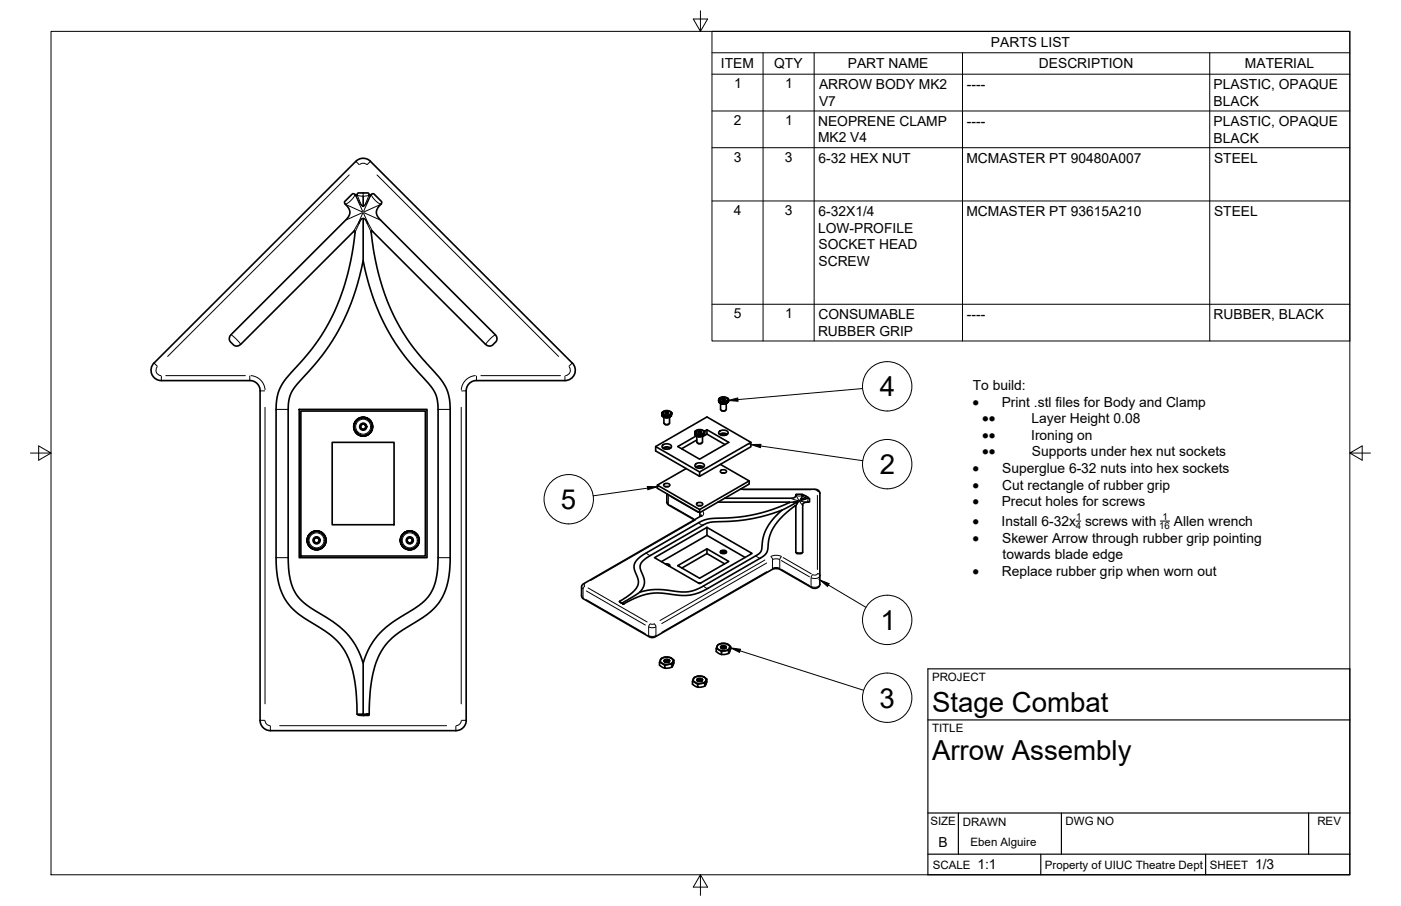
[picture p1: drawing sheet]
<svg xmlns="http://www.w3.org/2000/svg" width="432mm" height="279mm" viewBox="0 0 432 279" stroke-linecap="round" stroke-linejoin="round" font-family="sans-serif">
<!-- layer: Visible -->
<g fill="none" stroke="#000" stroke-width=".51">
<path d="M109.7 49.8l-62.2 62.1a3.2 3.2 0 0 0-.7 3.5 3.2 3.2 0 0 0 2.9 2l27.3-.1a3.2 3.2 0 0 1 3.2 3.2M109.7 49.7a3.1 3.1 0 0 1 4.5 .1l62.2 62.1a3.2 3.2 0 0 1 .7 3.5 3.2 3.2 0 0 1-3 2l-27.2-.1a3.2 3.2 0 0 0-3.2 3.2v101.6a3.2 3.2 0 0 1-3.2 3.2M111.9 60.5v3.1M111.9 67.4v8.1a33.4 33.4 0 0 0 2.2 13.6 68.1 68.1 0 0 0 18 29.1 10.3 10.3 0 0 1 2.9 8.1v45.7a20 20 0 0 1-2.5 11.3 17.5 17.5 0 0 1-7.1 5.8 26.8 26.8 0 0 0-10.9 9.5l-1.4 2.8-1.2 3.1M111.9 80.3a68.7 68.7 0 0 1-19.7 37.5 10.8 10.8 0 0 0-3.4 8.5v45.7a18.8 18.8 0 0 0 3.1 12 27 27 0 0 0 8.6 6.3 23.3 23.3 0 0 1 11.4 14.2v15.7M80.2 120.5v101.6a3.2 3.2 0 0 0 3.1 3.2h57.2M92.2 126.3h39.4v45.7h-39.4zM92.7 126.8h38.4v44.7h-38.4zM102.4 136.4h19.1v25.4h-19.1zM109.1 131.5h.1M109.1 131.7h.1M109.1 132h.1"/>
<path d="M109.1 131.6v.1M109.1 131.8v.1M109.1 131.3v.2M109.1 131.5v.1M109.1 131.7v.1M109.1 131.3h.1M109.1 131.6h.1M109.1 131.8h.1M109.1 132.2h.1M109.1 132v.2M109.2 132.3v.1M109.2 131.1l-.1 .2"/>
<path d="M109.2 131.1h.1M109.2 130.9v.2M109.2 132.2h.1M109.2 132.2l-.1 .1M109.2 130.7h.1M109.2 130.9h-.1M109.2 130.7v.2M109.2 132.4v.1M109.2 132.4l.1 .3M109.2 132.5h.1M109.2 130.6h.1M109.3 130.6v.1"/>
<path d="M109.3 130.5h.1M109.3 132.7l.1 .2M109.3 130.4v.2M109.3 130.4h.1M109.3 132.7h.1M109.4 130.4l-.1 .1M109.4 132.9l.1 .1M109.4 132.9h.1M109.4 130.2h.1M109.5 130.2l-.1 .1M109.5 133.1h.1M109.5 130.2h.1"/>
<path d="M109.5 133.1l.2 .2M109.5 130v.1M109.6 130h-.1M109.7 133.3l.2 .3M109.7 133.3h-.1M109.7 129.9l-.1 .1M109.7 129.8v.1M109.9 129.7l-.2 .1M109.9 129.6v.1M109.9 133.6h.1M110 129.5h.1M110 133.6l.1 .2"/>
<path d="M110 129.5l-.1 .1M110.1 133.7l-.1 .1M110.1 133.7v.1M110.1 129.3l.1 .1M110.1 133.8l.2 .1M110.2 129.3l-.2 .2M110.2 129.3v.1M110.3 133.9v.1M110.3 133.9h-.1M110.3 134h.2M110.4 129.2l-.2 .1M110.4 129.2h.1"/>
<path d="M110.5 134h.1M110.5 134l.6 .3M110.6 129.1l-.2 .1M110.6 129v.1M110.8 128.9l-.2 .1M111.1 134.3v.1M111.2 134.3l.1 .1M111.3 128.8l-.5 .1M111.3 128.8h1.3M111.3 134.4h.2M111.5 134.4h.3M112 134.4l-.2 .1"/>
<path d="M112.2 134.4l-.2 .1M112.6 128.8l.4 .1M112.9 134.3l-.7 .2M113 134.3h-.1M113 128.9l.2 .1M113.2 129l.7 .5M113.6 133.9l-.6 .3M113.9 129.5l.3 .3M114.1 133.5l-.5 .4M114.1 129.8l.2 .2M114.3 130l.1 .2M114.5 130.2l.1 .4"/>
<path d="M114.5 132.9l-.4 .6M114.6 130.6l.1 .2M114.6 132.5l-.2 .4M114.7 130.8l.1 .4M114.7 132.2v.2M114.8 131.3v.6M114.8 132h-.1M114.8 132l-.1 .2M202.1 137.7l15.8-9.1 13.5 7.8v1.4l-15.8 9.1M204 127.9l.1 .2M204 127.6h.1M204 127.5l.1 .5"/>
<path d="M204.1 128v.1M204.1 127.4l-.1 .1M204.1 127.7h.1M204.1 127.3h.1M204.1 127.4h.1M204.1 128.1h.1M204.1 127.3v.1M204.1 127.7v.5M204.1 128.2h.1M204.2 127.2l-.1 .1M204.1 127.8h.1M204.2 128.2v.1"/>
<path d="M204.2 127.1v.1M204.2 137.3a1.93 1.93 0 0 1 2.8 .3 1.65 1.65 0 0 1-2.8 .5zM204.2 127.1h.1M204.2 128l.1 .4-.1-.1M204.2 128v-.2v.5M204.3 138.2a2.2 2.2 0 0 1 2.4 0M204.3 128h.1M204.4 128.4h.1M204.3 128l.1 .4M204.4 128.1v.3M204.4 128.1h.1M204.5 128.1v.4"/>
<path d="M204.5 128.1h.1M204.6 128.2v2.2a1.02 1.02 0 0 0 1.8 0v-2.2M204.6 128.2v.3M204.7 128.2v.4M204.7 138.4l.8-.3 .8 .3M204.8 128.3v.3M204.8 128.3h.1M204.8 128.6h.1M204.9 130.8l.4 .2 .8-.2M204.9 128.6h.1M204.9 128.3v.3M204.9 128.3h.1"/>
<path d="M205 127.2l.6-.2 .4 .4-.6 .2zM205 128.7h.1M205 128.3v.4M205 128.3h.1M205 127.3l.4-.2 .5 .3-.5 .2zM205.1 128.7h.1M205.1 128.4v.3M205.1 128.4h.1M205.2 127.5h.1M205.2 128.2l.1 .6zM205.4 128.7h.1M205.3 128.4h.1"/>
<path d="M205.3 128.4v.3M205.4 127.1v.3M205.5 128.2v.6zM205.6 128.4h.1M205.6 128.7h.1M205.6 128.4v.3M205.7 128.2v.6zM205.8 127.5h-.6M205.8 127.2v.3l-.6 .1M205.8 128.4v.3M205.9 128.3v.4M206 128.3h.1"/>
<path d="M206.1 128.3v.3M206.2 128.3v.3M206.2 128.1v.6zM206.3 128.2h.1M206.4 128.5h.1M206.4 128.2l.1 .3M206.4 126.8l-1.2-.2-1 .5M206.4 126.8l.1 .1M206.5 126.9l.3 .2M206.5 128.1v.3M206.6 128.1h.1M206.6 128.4h.1"/>
<path d="M206.6 128.1l-.1 .3M206.7 128v.4M206.7 128.3h.1M206.7 128h.1M206.7 128v.3M206.8 127.9h.1M206.8 127.2h.1M206.8 128.2h.1M206.8 127.8h.1M206.8 127.2l.1 .1M206.8 128.2l-.4 .4-.9 .2-1.3-.5M206.9 127.8h.1"/>
<path d="M206.8 127.8v.4M206.9 128.1l-.1 .1M206.9 128.1h.1M206.9 127.7v-.2v.6M206.9 127.5h.1M206.9 128.1v.1M206.9 127.3v.1M206.9 128h.1M206.9 128v.1M206.9 127.4v.1M206.9 127.9h.1M206.9 127.6h.1"/>
<path d="M206.9 127.5v.4M206.9 127.9v.1M214.2 133.9h.1M214.2 133.8v.1M214.2 133.7v.1M214.2 133.4v.1M214.2 133.3v.6M214.2 133.9v.1M214.2 133.3h.1M214.2 133.2v.1M214.2 133.4h.1M214.2 133.3v.1"/>
<path d="M214.2 133.5h.1M214.2 134h.1M214.2 133.6h.1M214.2 133.6l.1 .5M214.2 133.2h.1M214.3 134v.1M214.3 133.1l-.1 .1M214.3 133.1l-.1 .2M214.3 133.7h.1M214.3 133.1h-.1M214.3 133.1h.1M214.3 134.1h.1"/>
<path d="M214.3 133.7v.1M214.3 134.1l1.1 .6 .7-.1 .8-.4M214.3 133h.1M214.3 133v.1M214.3 133.8l.1 .4M214.4 133.8h.1M214.4 134.2h.1M214.4 133.9v.3M214.5 134.3h.1M214.5 133.9v.4M214.5 133.9h.1M214.6 134.3h.1"/>
<path d="M214.6 134v.3M214.6 134h.1M214.7 134v.3M214.7 134.3h.1M214.7 134h.1M214.7 134l.1 2.3a1.02 1.02 0 0 0 1.7 0v-1.8M214.8 134.4h.1M214.8 135.7l-4.7 2.7M214.9 134.1v.3M214.9 134.1v.4M215 136.7l.5 .2 .8-.2M215.1 134.5h.1"/>
<path d="M215 134.2v.3M215 134.2h.1M215.1 133.1l.7-.2 .4 .3-.7 .3zM215.2 134.2v.3M215.2 133.1l.8-.1 .1 .3-.6 .2zM215.4 133.4h-.1M215.4 134.1v.5zM215.5 134.6h.1M215.5 134.2v.4M215.5 134.2h.1M215.5 132.9v.4M215.6 134.1v.5z"/>
<path d="M215.8 134.6h.1M215.7 134.2v.4M215.7 134.2h.1M215.8 134.1l.1 .5zM215.9 133.4h-.5M215.9 134.2h.1M216 133l-.1 .4h-.6M216 134.5h.1M216 134.2l-.1 .4M216.1 134.1v.5zM216.2 134.2h.1M216.2 134.2v.3"/>
<path d="M216.3 134.5h.1M216.3 134.2h.1M216.3 134.1v.4M216.4 134.1v.4l.1-.5v.4M216.6 134h.1M216.6 132.7l-1.2-.2-1.1 .5M216.6 132.7h.1M216.6 134.3h.1M216.6 132.7l.3 .3M216.6 134v.4M216.7 134h.1M216.7 134.3h.1"/>
<path d="M216.7 134v.3M216.7 133.9h.1M216.8 134.3h.1M216.8 133.9v.4M216.8 133.9v.3M216.8 134.2h.1M216.9 133.8h.1M216.9 134.1h.1M217 133.7h.1M216.9 133h.1M216.9 133.8v.4M217 134.1l-.1 .1"/>
<path d="M217 133v.1M217 134h.1M217 133.1v.8M217 134v.1M217 133.9v.1M217.1 133.4h.1M217.1 133.3h.1M217 133.9h.1M217.1 133.8h.1M217.1 133.8v.1M217.1 133.4l-.1 .6M217.1 133.9h-.1"/>
<path d="M217.9 133.9v-1.4l6.7 3.9-9 5.2-6.7-3.9 5.7-3.3M217.9 133.9l5.5 3.2M217.9 133.9l-1.4 .8M217.9 132.5l-.9 .6M221.5 123.7h.1M221.5 123.8h.1M221.5 123.7v.1M221.5 123.3h.1M221.5 123.8l.1 .1M221.6 123.8v.1M221.6 123.3v.1M221.6 123.9h.1"/>
<path d="M221.6 123.1h.1M221.6 123.1v.7M221.6 123.4h.1M221.6 123.9v.1M221.6 123h.1M221.6 123.4v.6M221.6 123.6h.1M221.6 123v.1M221.6 123.9l.1 .2M221.6 123l.6-.5 .9-.1 .7 .2 .5 .4M221.6 124h.1M221.6 123.7h.1"/>
<path d="M221.6 133.1a1.93 1.93 0 0 1 2.8 .2 1.65 1.65 0 0 1-2.8 .5zM221.7 122.9h.1M221.7 123.7v.4M221.7 124.1h.1M221.7 123.7h.1M221.7 124.1l1.1 .5 .8-.1 .6-.4M221.7 133.9a2.2 2.2 0 0 1 2.5 0M221.8 124.1h.1M221.7 123.8l.1 .3M221.7 123.8h.1M221.8 124.2h.1M221.8 123.8v.4"/>
<path d="M221.8 123.8h.1M221.9 124.2h.1M221.9 123.9v.3M221.9 123.9h.1M222 124.3h.1M222 123.9h.1M222 123.9v.4M222.1 124.3h.1M222.1 124v.3M222.1 124.4v1.8a1.02 1.02 0 0 0 1.7 0v-1.8M222.1 124h.1M222.2 134.2l.8-.3 .8 .3"/>
<path d="M222.2 124v.4M222.3 126.6l.5 .2 .8-.2M222.4 124.1v.3M222.4 124.1h.1M222.4 123l.7-.2 .4 .4-.7 .2zM222.5 124v.5zM222.5 123.1l.4-.2h.4l.1 .3-.6 .2zM222.6 124.5h.1M222.6 124.1v.4M222.6 124.1h.1M222.7 123.3h.1M222.7 124v.5z"/>
<path d="M222.8 124.5h.1M222.8 124.1h.1M222.8 124.1v.4M222.8 122.9v.3M222.9 124v.6zM223.1 124.5h.1M223 124.1h.1M223 124.1v.4M223.2 124v.5zM223.2 123.3h-.5M223.3 124.5h.1M223.3 124.1h.1"/>
<path d="M223.3 124.1v.4M223.3 122.9v.4h-.6M223.4 124v.5zM223.5 124.4h.1M223.5 124.1v.3M223.6 124.1v.3M223.7 124l-.1 .4M223.7 124h.1M223.8 124.3v-.4l-.1 .5M223.9 124v.3M223.9 124.3h.1M224 123.9h.1"/>
<path d="M224 124.2h.1M224 123.9v.3M224 123.8h.1M224.1 123.8v.4M224.1 123.8v.3M224.2 124.1h.1M224.2 123.7h.1M224.3 124h-.1M224.3 122.9h.1M224.3 123.9v.1M224.3 123.6l-.1 .5M224.3 123h.1"/>
<path d="M224.3 123l.1 .2M224.3 124l-.1 .1M224.3 123.9h.1M224.4 123.4h.1M224.4 123.3h.1M224.4 123.2h.1M224.4 123.8h.1M224.4 123.5l-.1 .5M224.4 123.2l-.1 .7M231.4 136.4l-15.8 9.1v1.4l-13.5-7.8v-1.4l13.5 7.8M204.6 149.4a1 1 0 0 1 1-.4 1 1 0 0 1 .8 .8 1 1 0 0 1-1 .4 1 1 0 0 1-.8-.8zM205 150.1h.9"/>
<path d="M205.5 152.3v2.6l.3 .7 8.2 4.7M211.5 144.5l-8.9 5.1M214.3 143.2a1.93 1.93 0 0 1 2.8 .2 1.65 1.65 0 0 1-2.8 .5zM214.4 144a2.2 2.2 0 0 1 2.5 0M214.7 155.3a1 1 0 0 1 1.1-.4 1 1 0 0 1 .7 .8 1 1 0 0 1-1 .3 1 1 0 0 1-.8-.7zM214.8 144.3l.8-.3 .8 .3M215.2 156h.9M221.3 154.9h22.1l-5.5 2.3-5.7 1.5-5 .8-8 .4-2.3 .5-18.2 10.4-2.1 1.5-.8 1-.3 .9v1.5l1.2 3.4v1.2l-.4 .8-1.9 2.1-3.5 2.3M222 143.2l8.9 5.1v1l-15.3 8.8M222.1 145.2a1 1 0 0 1 1-.4 1 1 0 0 1 .8 .8 1 1 0 0 1-1.1 .4 1 1 0 0 1-.7-.8zM222.5 145.9h.9M228.2 150.9h23l1.2 .5 .3 .6v28.3l-.5 .8-1 .3-.9-.1-9.9-5.7-.9-.3-1.1 .1-36.4 21-.8 .2-1-.1-20.7-12.1-.3-.6v-2.9l.5-.8 36.4-21.1"/>
<path d="M230.9 148.3l-15.3 8.8v1l-13-7.5v-1l13 7.5M241.1 157.3l-5.2 1.7-4.6 1-4.6 .7-7.2 .3-1.5 .3-17.8 10.2-2.2 1.6-.7 1.3 .1 1.3 1.2 3.5-.1 1.3-.5 1.2-1.4 1.4-5 2.9M245.3 152.6l.1-.2h1.8l.2 .4 .5-.1 1.1 .6-.1 .3 .6 .2v1l-1.6 .2-.5 .7v14.6l-.2 .3-1.3 .2-.6-.5-.1-14.4-3.9 3.1-2.8 3.4-1.4 3.2-.6 4.5-.8 1.1-18.1 10.6-3 1.3-3.1 .5h-2.1l-6-.7-3.6 .2-3.6 1.2-3.9 1.9M245.3 152.7l-.4 .7-1.2 .2h-20.3M245.3 152.6v.1M245.7 154.8l-3 1.7a14.3 14.3 0 0 0-4.9 4.2l-1.3 1.9-.9 1.8-.5 2.1-.4 3-.6 1.1-18 10.5-2.3 1-2.1 .4-9.9-.7-4.6 .8M247 154.1h.1M248.1 153.4l-1.1 .7M94.7 167.1l.1 .2M94.7 166.2l.1 .1M94.8 166.3v.1M94.8 166.6h.1"/>
<path d="M94.8 166.8h.1M94.8 166.4v.2M94.8 166.6v.2M94.8 166.8v.2M94.8 167.3v.2M94.8 167v.1M94.8 167.1h-.1M94.8 165.9v.2M94.8 167.5v.1M94.8 166.1h.1M94.8 167.3h.1M94.8 167.5l.1 .2"/>
<path d="M94.8 165.9h.1M94.9 165.9h-.1M94.9 167.7h.1M94.9 165.6v.1M94.9 165.7v.2M95 167.7l.2 .4M95 165.4v.1M95 165.5l-.1 .1M95.2 168.1h.1M95.2 168.1l.1 .2M95.3 168.4l.1 .1M95.3 168.3h.1"/>
<path d="M95.3 168.3v.1M95.4 164.9l-.4 .5M95.4 168.5h.1M95.4 164.9h.1M95.4 168.5l.2 .1M95.4 164.7h.1M95.4 164.7v.2M95.5 168.5l-.1 .1M95.5 164.6v.1M95.5 164.7h.1M95.6 168.6v.1M95.6 164.5l.1 .1"/>
<path d="M95.6 168.7l.2 .1M95.6 164.5l-.1 .1M95.7 164.5v.1M95.8 168.8h.1M95.8 164.4h.1M95.8 168.8l.1 .2M95.8 164.4l-.1 .1M95.9 164.4h-.1M96 169l.1 .1M96 164.3h.1M96 164.2l-.1 .2M96.1 169.1h.1"/>
<path d="M96.2 169.1l.2 .1M96.2 164.2h.1M96.2 164.2l-.2 .1M96.3 164.1v.1M96.4 169.2l.8 .3M97.2 169.5h.8M97.4 163.8h.4M97.4 163.8l-1.1 .3M97.7 163.8l1.2 .3M98.8 169.2l-.8 .3M98.9 164.1l.4 .3M99.1 169.1l-.3 .1"/>
<path d="M99.2 169l-.1 .1M99.3 164.4l.2 .1M99.4 168.9l-.2 .1M99.5 164.5l.5 .7M100.1 165.2l.1 .4M100.2 165.6l.1 .1M100.3 165.7l.1 .2M100.3 167.5l-.9 1.4M100.3 165.9l.1 1.4M100.4 167.3l-.1 .3M123.4 166.6l.1 .2M123.5 166.6h.1"/>
<path d="M123.5 166.8h.1M123.5 166.1h.1M123.5 166.8v.2M123.5 167.2v.1M123.5 167v.1M123.5 166.4v.2M123.5 167.1v.1M123.5 166.3v.1M123.5 167.3l.1 .2M123.5 166.1v.2M123.5 165.9v.2M123.5 167.3h.1"/>
<path d="M123.5 165.9h.1M123.6 167.5l.1 .2M123.6 165.7l-.1 .2M123.6 165.6l-.1 .1M123.6 167.5l-.1 .1M123.7 167.8v.1M123.7 167.7l-.1 .1M123.7 167.9h.1M123.8 168l.1 .1M123.8 167.9h.1M123.8 165.2v.1M123.8 167.9l-.1 .1"/>
<path d="M123.8 165.3l-.2 .3M123.8 165.3h.1M123.9 168.1h.1M123.9 168.2l.1 .1M123.9 168.1l-.1 .1M123.9 168.3h.1M124 168.3l.1 .2M124 164.9h.1M124 164.9l-.2 .3M124.1 164.9h.1M124.1 168.5h.1M124.1 164.7h.1"/>
<path d="M124.2 168.5l.1 .2M124.2 168.5l-.1 .1M124.2 164.7l-.1 .2M124.2 164.6v.1M124.2 164.7h.1M124.3 168.6v.1M124.3 168.6l-.1 .1M124.3 164.5l.1 .1M124.3 168.7l.1 .1M124.4 164.5v.1M124.4 164.5l-.2 .1M124.5 168.8l.2 .2"/>
<path d="M124.5 168.8h-.1M124.5 164.4h.1M124.5 164.4l-.1 .1M124.7 169h.1M124.7 169l.1 .1M124.7 164.3l-.2 .1M124.8 164.3h-.1M124.8 169.1h.1M124.9 169.1h.1M124.9 169.1l.2 .1M124.9 164.2l-.1 .1M124.9 164.2h.1"/>
<path d="M125 164.1v.1M125.1 169.2l.8 .3M125.3 163.9l-.3 .2M125.4 163.9h-.1M125.6 163.9h-.2M125.9 163.8h-.3M125.9 169.5h.8M126.1 163.8h-.2M126.3 163.8h-.2M126.3 163.8h.2M126.4 163.8h.2M126.6 163.8h.2"/>
<path d="M126.8 163.8l.4 .1M127.3 163.9l.3 .2M127.5 169.2l-.8 .3M127.6 164.1l.2 .1M127.8 169.1l-.2 .1M127.8 164.2l.1 .1M127.9 164.2l.2 .2M127.9 169l-.1 .1M128.1 164.4l.3 .3M128.2 164.5h.1M128.3 168.7l-.4 .3M128.3 168.7h-.1"/>
<path d="M128.4 168.6h.1M128.4 164.7l.1 .1M128.4 168.5l-.1 .2M128.5 164.8v.1M128.6 164.9v.1M128.6 165l.3 .4M128.9 165.4l.1 .2M128.9 167.9l-.4 .6M128.9 165.6l.2 .3M129 167.5l-.1 .4M129.1 165.9v.2M129.1 167.3l-.1 .3"/>
<path d="M129.1 166.1v.1M129.1 166.2v1.1M201.7 172l16.2-9.4 13.9 8.1-16.2 9.3zM205.1 173.9l1.1 .1 .2 .6M205.6 174.2l.8 .4M206.1 174.3v.2M208.9 174.4l9-5.2 6.7 3.9-9 5.2zM215.3 179.8h.7M217.9 162.6v2.5l11.8 6.8M217.9 165.1l-14 8.1M217.9 169.2v1.5M222 170.4a1.3 1.3 0 0 1 1.9 0"/>
<path d="M222.1 170a1 1 0 0 1 1-.4 1 1 0 0 1 .8 .8 1 1 0 0 1-1.1 .4 1 1 0 0 1-.7-.8zM223.4 173.9l-5.5-3.2-7.7 4.5M223.6 170.1v.2M223.8 170.5h-1.6M190.9 185.5l1.1 .7M190.9 185.5l.4 .3M191.9 186.2h.3h-.2M192 186.2h.2M192 186.2h.1M192.3 186.2h-.1M222.2 199.3a1.03 1.03 0 0 1 1.6 .3 1.02 1.02 0 0 1-1.7-.1zM222.3 199.9l.7-.3 .5 .3"/>
<path d="M222.5 200h.8h-.8M222.6 200h.6M222.6 199.7h.6M223.3 199.4h-.9M223.5 199.9l-.7-.3-.4 .3-.2-.3 .4-.3h.6l.4 .3-.1 .4M223.7 199.8l-.1 .1M223.8 199.6l-.3 .4M224.4 198.7a.87 .87 0 0 1 .5 1.1M224.4 198.7a2.41 2.41 0 0 0-3.4 .9 2.38 2.38 0 0 0 3.9 .2M224.4 198.8l.3 .2a.47 .47 0 0 1 .4 .3 .47 .47 0 0 1-.2 .6M224.4 198.8l-1.6-.4-1.6 .6-.5 1v.9l1.7 .9M225.2 199.4v.8l-.6 1.3 .3-1.6"/>
<path d="M203.3 204.3l1.6 .9M204.9 204.1l.6-.2 .6 .2M205 204.2l.9 .1M205.1 204.2l.7 .1M205.1 204.2h.6M205.1 203.9h.6M205.8 203.6h-.9M206.1 204.1l-.9-.3-.3 .4-.2-.3 .4-.3 .6-.1 .4 .4-.1 .3M206.2 204l-.1 .2M206.3 203.7l-.2 .5M206.3 203.7l.1 .1M206.3 203.7a.96 .96 0 0 0-1.6 .2l.8 .4 .8-.3"/>
<path d="M206.3 203.7v.3M206.9 203l.3 .2a.47 .47 0 0 1 .5 .4 .47 .47 0 0 1-.3 .5M206.9 203l-1.4-.4-1.7 .5-.5 1.2v.8l1.6 1M206.9 203a.87 .87 0 0 1 .5 1.1M206.9 203a2.41 2.41 0 0 0-3.4 .8 2.38 2.38 0 0 0 3.9 .3M207.1 204.9l-2.2 .3v.9l2.2-.4M207.7 203.6v.8l-.6 1.3 .3-1.6M213.4 210.1l1.6 1M213.9 209.1a2.45 2.45 0 0 1 3.7 .5 2.27 2.27 0 0 1-3.9 0zM214.9 209.4a1.03 1.03 0 0 1 1.6 .3 1.02 1.02 0 0 1-1.7-.1zM215 210l.8-.3 .4 .3-.5-.3-.8 .2 .1-.4 .7-.1 .5 .3v.4M215.2 210.1h.8"/>
<path d="M215.3 210.1h.6M215.3 209.8h.6M216 209.5h-.9M216.4 209.9l-.1 .1M216.5 209.7l-.3 .3M217.3 210.7l-2.3 .4v.8l2.3-.3M217.6 210l.1-.3a.72 .72 0 0 0-.8-.9l-1.3-.3-1.7 .5-.5 1.1v.9l1.6 .9M217.8 209.4v.9l-.5 1.3 .3-1.6M220.7 200l1.7 1M224.6 200.6l-2.2 .4v.8l2.2-.3M110 220.2a40.5 40.5 0 0 0-3.4-18.9 21.3 21.3 0 0 0-9.1-8.4 27.8 27.8 0 0 1-8-5.9 20 20 0 0 1-4.4-13.3v-47.4a14.3 14.3 0 0 1 4.5-11.3 65.2 65.2 0 0 0 19.2-38.5l.5-5.3-35.1 35a1.64 1.64 0 0 1-2.2 .2l-1-1a1.64 1.64 0 0 1 .2-2.2l35.3-35.3a2.92 2.92 0 0 0-.1-4.9l-.2-.8 2.4-2.4h.6l.7 .5 .5-.8h3l.5 .8 1.2-.5 2.5 2.4v.6a2.97 2.97 0 0 0-.7 4.7l35.7 35.7a1.64 1.64 0 0 1 .3 2.2l-1.1 1a1.64 1.64 0 0 1-2.2-.2l-35.1-35a66.7 66.7 0 0 0 20.1 44.2 14 14 0 0 1 4.1 10.9v45.7a21.9 21.9 0 0 1-4.5 15.2 30.6 30.6 0 0 1-8.7 6.2 20 20 0 0 0-10.8 15.3l-.6 4.9-.3 6.8-.1 .2h-1.7M111.9 220.2h1.7l-1.6 .4"/>
<path d="M111.9 220.2h-1.9a2.03 2.03 0 0 0 1.9 .4"/>
<circle cx="111.9" cy="131.6" r=".92"/>
<circle cx="111.9" cy="131.6" r="1.09"/>
<circle cx="111.9" cy="131.6" r=".79"/>
<circle cx="111.9" cy="131.6" r="2.93"/>
<circle cx="97.6" cy="166.6" r="1.09"/>
<circle cx="97.6" cy="166.6" r=".92"/>
<circle cx="97.6" cy="166.6" r=".79"/>
<circle cx="97.6" cy="166.6" r="2.93"/>
<circle cx="126.3" cy="166.6" r=".92"/>
<circle cx="126.3" cy="166.6" r="1.09"/>
<circle cx="126.3" cy="166.6" r=".79"/>
<circle cx="126.3" cy="166.6" r="2.93"/>
</g>
<!-- layer: Visible Narrow -->
<g fill="none" stroke="#000" stroke-width=".31">
<path d="M107.6 54l-55.9 55.9M109.4 60a5.7 5.7 0 0 1-3 3M109.7 49.8l1 1M111.9 59.5v1l-1.8-.3M113 50.7a1.66 1.66 0 0 0-2.1 0M114.2 49.8l-1 1M114.4 60a5.7 5.7 0 0 0 3 3M116.2 54l56 55.9M106.7 63.2l4.9 2.1M109.6 60.3l2.2 4.9M109.6 60.2l.1 .2M109.7 60.4a6.2 6.2 0 0 0 2.1 3.2 1.72 1.72 0 0 0 1.4-1.5l1-1.7"/>
<path d="M109.8 60.3l-.1 .1M110 60l.1 .2M110.1 60.2a6.5 6.5 0 0 0 1.7 3.4h.2a6.5 6.5 0 0 0 1.7-3.4M110.1 60.2h.1M110.5 68.7l.2 .1M110.7 68.9l.5-1a.78 .78 0 0 1 .7-.5 .78 .78 0 0 1 .7 .5l1.8 3.7M110.7 68.9l-1.2 2.7M111.6 65.6l-4.9 2.2M111.8 65.6l-1.3 3M112 65.6l1.3 3M112.2 65.6l4.9 2.2M113.4 68.7l-.2 .1"/>
<path d="M113.4 68.7a1.65 1.65 0 0 0-1.6-1.4l-1.1 1-1.7 3.1M113.4 68.7l1.5 2.7M113.7 60.2h.1M113.7 60.2l-1.8 .3M113.8 60l-.1 .2M114 60.3l.2 .1M114.2 60.3l-2.1 4.9M114.2 60.2v.2M117.1 63.2l-4.9 2.1M47.5 112l1 .9M48.4 113.2a1.66 1.66 0 0 0 1.1 2.6M49.7 116v1.4"/>
<path d="M51.1 115.8h24.5M71.2 103.2l1.6 1.4 1.4 1.6M77 116v1.4M77.4 115.8a4.7 4.7 0 0 1 4.3 4.4M146.5 115.8a4.7 4.7 0 0 0-4.3 4.4M146.9 116v1.4M148.2 115.8h24.5M152.6 103.2l-1.4 1.2-1.6 1.8M174.1 116v1.4M175.4 113.2a1.66 1.66 0 0 1-1.1 2.6M176.4 112l-1 .9M80.2 120.5h1.4"/>
<path d="M81.7 125.6v91.5M85.3 126.3h3.3M135.2 126.3h3.4M142.2 125.6v91.5M142.3 120.5h1.4M204.1 127.9h.1M204.1 127.6h.1M204.1 127.9v.1M204.1 127.7h.1M204.1 127.5h.1M204.1 127.4h.1M204.1 128v.1"/>
<path d="M204.1 127.7v.1M204.1 127.3h.1M204.2 127.2h.1M204.2 127.7v.1M204.2 128.1v.1M204.2 127.8v.1M204.2 128.3h.1M204.2 127.1h.1M204.3 128.3h.1M204.3 128h.1M204.3 127.8l-.1 .1M204.3 128.4h.1"/>
<path d="M204.3 128.3l.1 .1M204.3 127l-.1 .2a1.37 1.37 0 0 0 1.3 .9 1.37 1.37 0 0 0 1.3-.9l-.1-.2 .1 .3a1.51 1.51 0 0 1-2.5 .5l-.1-.5zM204.4 128h.1M204.4 128.4v.1M204.4 128.1h.1M204.4 127.1l1.1-.5a.84 .84 0 0 1 1.1 1l-1.1 .4a.84 .84 0 0 1-1.1-.9zM204.4 128v.1M204.5 128.4v.1M204.5 128.1h.1M204.5 128.1v.4M204.5 128.5h.1M204.5 128.2h.1"/>
<path d="M204.6 128.6l1.1 .2 .7-.2M204.6 128.1a.76 .76 0 0 0 1.1 .7l.7-.2M204.6 128.5h.1M204.6 128.2l.3 .1M204.7 128.2l.2 .4M204.8 128.2v.5M204.9 128.2v.5v-.5M204.9 128.6l.2 .1M204.9 128.3h.1M205 128.2v.5v-.5M205 128.3h.1M205.1 128.3v.4"/>
<path d="M205.2 128.7h.1M205.2 128.4h.1M205.2 128.3v.4M205.3 128.7h.1M205.3 128.4h.1M205.3 128.3v.5M205.4 128.7h.1M205.4 128.4h.1M205.5 128.3v.5M205.6 128.3v.5M205.6 128.7h-.1M205.6 128.4h-.1"/>
<path d="M205.7 128.7h-.1M205.7 128.4h-.1M205.7 128.7v-.4v.5M205.8 128.7h-.1M205.8 128.4h-.1M205.8 128.3v.4M205.9 128.2v.5M205.9 128.7h.1M205.9 128.3h.1M205.9 128.2l.1 .4h.1M206 128.2v.5M206.1 128.3h-.1"/>
<path d="M206.1 128.2v.5M206.2 128.3h.1M206.2 128.2v.4M206.3 128.1v.5M206.4 128.1l-.1 .5M206.4 128.2h-.1M206.5 128v.1M206.5 128.5h.1M206.5 128.4v.1M206.5 128.1v.1M206.6 128h.1M206.6 128.5h.1"/>
<path d="M206.6 128.4h-.1M206.6 128.1h-.1M206.7 127.9v.1M206.7 128.4h.1M206.7 128.3l-.1 .1M206.7 128l-.1 .1M206.7 128.3h.1M206.8 128.3h.1M206.8 127.1h.1M206.8 127.2h.1M206.8 127.7v.1M206.9 127.3h.1"/>
<path d="M206.9 127.6h.1M206.9 128.1l-.2 .2M206.9 127.8h-.1M206.9 127.4v.1M206.9 128v.1M206.9 127.7v.1M206.9 128h.1M206.9 127.6v.1M206.9 127.9h.1M206.9 127.5v.1M214.2 133.7v.1M214.2 133.4v.1"/>
<path d="M214.2 133.8h.1M214.2 133.5h.1M214.2 133.3h.1M214.2 133.4h.1M214.2 133.2v.1M214.2 133.9l.1 .1M214.2 133.6h.1M214.2 133.2h.1M214.3 133.6v.1M214.3 133.1h.1M214.3 133.5v.1M214.3 133h.1"/>
<path d="M214.3 134.1h.1M214.3 133.8h.1M214.4 134.2h.1M214.4 133.6v.1M214.4 134.1v.1M214.4 133.8l.4 .3M214.5 134.2l.1 .1M214.5 134.3h.1M214.5 133.8h.1M214.5 132.9l-.2 .2a1.51 1.51 0 0 0 2.5 .6l.2-.6-.2-.2M214.5 132.8l-.2 .3a1.37 1.37 0 0 0 1.3 .9 1.37 1.37 0 0 0 1.3-.9l-.1-.3M214.5 133.8v.1"/>
<path d="M214.6 132.9l1-.4a.84 .84 0 0 1 1.1 .9l-1.1 .4a.84 .84 0 0 1-1-.9zM214.6 133.9h.1M214.6 134.3v.1M214.7 133.9l.1 .5M214.7 134.5l1.1 .1 .7-.1M214.8 134v.5M214.8 134.5l1 .2 .7-.2M214.9 134v.5M214.9 134.4h.1M214.9 134.1h.1M215 134.5h.1M215 134.1l.1 .1"/>
<path d="M215.1 134.1v.5M215.2 134.1v.5M215.2 134.5h.2M215.2 134.2h.2M215.3 134.1v.5M215.4 134.1v.5v-.5M215.4 134.5l.2 .1M215.4 134.2h.2M215.5 134.2v.4M215.6 134.2v.4M215.7 134.2v.4M215.8 134.5l-.2 .1"/>
<path d="M215.8 134.2h-.2M215.8 134.1v.5M216 134.1v.5v-.5M216.1 134.5h-.2M216.1 134.2h-.2M216.1 134.1v.5v-.5M216.2 134.5h-.1M216.2 134.2h-.1M216.2 134.1v.5M216.3 134v.5M216.4 134.1l-.2 .1M216.4 134l-.2 .5"/>
<path d="M216.5 134.4h-.1M216.5 134.1h-.1M216.5 134v.5M216.6 134l-.1 .1M216.6 133.9l-.1 .5M216.6 134h.1M216.7 133.9v.1M216.7 134.3v.1M216.7 133.8v.1M216.7 134.3h.1M216.8 134.3h.1M216.8 134.2l-.2 .1"/>
<path d="M216.8 133.9h.1M216.9 133.7l-.1 .1M216.9 134.2h.1M216.9 134.1l-.1 .1M216.9 133.8l-.1 .1M216.9 133.6v.1M216.9 133h.1M217 133.6h.1M217 134l-.1 .1M217 133.1h.1M217 133.5h.1M217 134h.1"/>
<path d="M217 133.6l-.1 .2M217 133.2h.1M217 133.9h.1M217 133.3v.1M217.1 133.8l-.1 .1M217.1 133.5h-.1M217.1 133.8h.1M217.1 133.4v.1M217.1 133.7h.1M217.1 133.4h.1M221.5 123.7h.1M221.5 123.3v.1"/>
<path d="M221.5 123.7v.1M221.5 123.4l.1 .1M221.6 123.2h.1M221.6 123.3h.1M221.6 123.8h.1M221.6 123.1h.1M221.6 123.4v.1M221.6 123.9h.1M221.6 123.5v.1M221.6 123h.1M221.6 123.9l.1 .1M221.7 122.9h.1"/>
<path d="M221.7 123.7h.1M221.7 123.5v.1M221.7 124.1h.1M221.7 123.7l.1 .1M221.7 123.6l.1 .1M221.8 124.1h.1M221.8 123.8l.4 .2M221.8 124.2h.1M221.8 124.2h.2M221.8 123.7v.1M221.9 122.8l1.1-.4a.84 .84 0 0 1 1 .9l-1 .5a.84 .84 0 0 1-1.1-1zM221.9 123.8h.1"/>
<path d="M221.9 124.2v.1M222 123.8v.5M222 124.3h.2M222.1 123.9v.5l.3 .1 1.4-.1M222.1 124.4l.7 .2 1-.2M222.2 123.9v.5M222.2 124.4h.1M222.2 124h.1M222.3 124v.4M222.3 124.4h.1M222.3 124l.2 .5M222.4 124v.5"/>
<path d="M222.4 124.4h.1M222.5 124v.5M222.5 124.4l.2 .1M222.5 124.1h.2M222.6 124v.5M222.7 124.1v.4M222.7 124.5h.1M222.7 124.1h.2M222.8 124.1l.1 .4v-.4M223.1 124.1v.4v-.4M223.2 124.5h-.2M223.2 124.1h-.2"/>
<path d="M223.2 124.1v.4M223.3 124v.5M223.4 124.4l-.2 .1M223.4 124.1h-.2M223.4 124v.5v-.5M223.5 124.4h-.1M223.5 124.1h-.1M223.5 124v.5v-.5M223.6 124v.4M223.7 124l-.2 .1M223.7 123.9l-.2 .5M223.8 124.3h-.1"/>
<path d="M223.8 124h-.1M223.8 123.9v.5M223.9 124.3h-.1M223.9 123.9l-.1 .1M224 123.8v.1M224 124.2v.1M224 123.9l-.1 .4M224 124.2l-.1 .1M224 123.7v.1M224.1 122.7l.2 .3a1.37 1.37 0 0 1-1.3 .9 1.37 1.37 0 0 1-1.3-.9l.1-.2-.2 .2a1.51 1.51 0 0 0 2.6 .6l.1-.6-.2-.2M224.1 124.2h.1M224.1 124.1v.1"/>
<path d="M224.1 123.8h.1M224.2 123.6v.1M224.2 124.1h.1M224.2 123.6h.1M224.2 124h.1M224.3 122.9h.1M224.3 124h.1M224.3 123v.1M224.3 123.4v.2M224.3 123.9h.1M224.3 123.1h.1M224.4 123.8l-.1 .1"/>
<path d="M224.4 123.5h-.1M224.4 123.2h.1M224.4 123.3h.1M224.4 123.4v.1M224.4 123.7v.1M224.4 123.3v.1M224.4 123.6v.1M205.5 154.8l.5 .6M205.6 152.3l.4 .4M206 152.9v2.4M206 155.5l.1 .3M206 152.6v.2"/>
<path d="M206.4 155.7l7.4 4.3M206.5 153.1l8.7 5M215.6 158.4v.9M215.7 158.1l.4 .8M215.8 159.2l.4 .1M216.6 157.7a.94 .94 0 0 1-.3 1.6M229.1 151h20.8M243.3 155l2.2-.2 .3 .1-.2 .5M243.7 153.7l2.5 .8M244.7 154.8l1.1 .2-.5 1.1M244.7 154.8l-1.5 .1M245.3 152.6l.9 .4 1.2-.4"/>
<path d="M245.3 152.7l1 1.7M245.6 155.4l-.6 .6M246.3 154.5l-1.6 .3M246.3 154.5l-.7 .8M246.4 154.6l1 1.2M247.4 152.7l-1 1.7M247.4 152.8h.1M247.4 152.8l-.5 .9 .1 .4M247.5 152.8h.1M247.6 152.8l-.6 1.3M247.6 152.8l.5 .6 .4-.4M247.6 152.8h.1"/>
<path d="M248.1 153.4l.8 .1M248.9 153.5l-1.9 .6M248.9 153.5h.1M248.9 153.6v.1M248.9 153.7l-1.9 .4M248.9 153.7l-2.4 .8 2.5 .3M249.2 153.6l-.2 .7 .2 .6M251.1 150.9v.1M251.2 151l.7 .4M251.9 152.8v22.8M252 151.5l.5 .2 .2 .4M85.3 172h3.3"/>
<path d="M135.2 172h3.4M179.9 180h.3M199.3 170.6l1.2 .7M214.4 160.4l-32.4 18.6M215.4 161.3l1.2 .7M233.1 171.4l1.2 .7M235.8 172.7l-32.4 18.7M236.3 173.6l-32.3 18.7M236.3 176.3l-32.3 18.7M237.6 171.7l.5 .8M237.7 171.6l1.5-.4 1.5 .4M238.1 172.7v2.5"/>
<path d="M238.1 175.3l-.1 .3M238.2 172.5l.8-.2 1.3 .2M238.2 175.2l1.2-.2 .9 .2M240.3 172.7v2.5M240.3 175.3l.2 .3M240.8 172.9l8.7 5M240.8 175.6l8.7 5M240.9 171.7l-.5 .8M241.4 171.9l8.6 5.1M245.3 170.3l.9 .2 1.2-.2M250 178.3v2.4M250.5 177.2l-.5 .9"/>
<path d="M251.9 176.9l-.5 .4h-.8M252 176.9l.5 .2 .2 .3M252.7 177.6a1.99 1.99 0 0 1-2.6 .6M179.2 181l.5 .6M179.2 183.7l.5 .6M179.7 181.8v2.4M179.7 184.4l.2 .3M180.2 180.1l-.2 .4 .2 .2M180.2 180.7l-.5 .9M180.7 182.2l18.2 10.6M180.7 184.9l18.2 10.5M181.3 181.3l18.2 10.5"/>
<path d="M192 186.2h.2M192.2 186.2h.1M199.9 193.5v2.4M199.9 196l.2 .4M200 193.4l1.3 .2 .8-.2M200 196.1l.8 .2 1.3-.2M200.4 192.4l-.5 .9M200.5 192.4h1.1M201.7 192.4l.5 .9M202.2 196l-.2 .4M202.2 193.5v2.4M216.9 180.8l1.2 .7"/>
<path d="M250 180.9l.1 .3M252.7 180.3a1.99 1.99 0 0 1-2.6 .6M80.2 222.1h1.4M81.7 222.3a1.66 1.66 0 0 0 1.5 1.5M83.3 223.9v1.4M86.2 223.8h51.4M111.9 220.3v.3zM113.3 220.6h.1M113.6 220.2l.2 .2M113.6 220.2l-.3 .4M113.6 220.2h.2M140.5 223.9v1.4"/>
<path d="M142.2 222.3a1.66 1.66 0 0 1-1.6 1.5M142.3 222.1h1.4"/>
<circle cx="111.9" cy="131.6" r="2.74"/>
<circle cx="111.9" cy="131.6" r="2.64"/>
<circle cx="111.9" cy="131.6" r="2.32"/>
<circle cx="97.6" cy="166.6" r="2.74"/>
<circle cx="97.6" cy="166.6" r="2.64"/>
<circle cx="97.6" cy="166.6" r="2.32"/>
<circle cx="126.3" cy="166.6" r="2.74"/>
<circle cx="126.3" cy="166.6" r="2.64"/>
<circle cx="126.3" cy="166.6" r="2.32"/>
</g>
<!-- layer: Visible -->
<g fill="#000">
<circle cx="204.1" cy="127.5" r=".25"/>
<circle cx="204.1" cy="127.6" r=".25"/>
<circle cx="204.1" cy="127.7" r=".25"/>
<circle cx="204.2" cy="127.1" r=".25"/>
<circle cx="214.2" cy="133.5" r=".25"/>
<circle cx="214.3" cy="133.5" r=".25"/>
<circle cx="214.4" cy="132.9" r=".25"/>
<circle cx="216.9" cy="132.9" r=".25"/>
<circle cx="221.5" cy="123.7" r=".25"/>
<circle cx="221.6" cy="123.2" r=".25"/>
<circle cx="221.6" cy="123.1" r=".25"/>
<circle cx="221.6" cy="123" r=".25"/>
<circle cx="221.7" cy="122.9" r=".25"/>
<circle cx="224.2" cy="122.9" r=".25"/>
<circle cx="224.4" cy="123.7" r=".25"/>
</g>
<!-- layer: Border -->
<path d="M15.7 9.7h400.3v260.1h-400.3zM215.9 3.3v6.4l-2.2-3.8h4.4l-2.2 3.8M9.4 139.7h6.3l-3.8-2.2v4.4l3.8-2.2M416 139.7l3.8 2.2v-4.4l-3.8 2.2h6.4M215.9 269.8l2.2 3.8h-4.4l2.2-3.8v6.3" fill="none" stroke="#000" stroke-width=".31"/>
<!-- layer: Titleblock -->
<path d="M286 206.3h130v63.5h-130zM286 222h130M286 250.7h130M295.4 250.7v12.7M327.1 250.7v12.7M403.3 250.7v12.7M286 263.4h130M320.8 263.4v6.4M371.6 263.4v6.4" fill="none" stroke="#000" stroke-width=".36"/>
<!-- layer: Parts Lists -->
<path d="M219.4 9.7h196.6v95.5h-196.6zM219.4 16.3h196.6M235.2 16.3v88.9M250.9 16.3v88.9M296.7 16.3v88.9M372.9 16.3v88.9M219.4 22.9h196.6M219.4 34.2h196.6M219.4 45.6h196.6M219.4 62h196.6M219.4 93.8h196.6" fill="none" stroke="#000" stroke-width=".31"/>
<!-- layer: Balloons -->
<g fill="none" stroke="#000" stroke-width=".31">
<circle cx="273.4" cy="119.1" r="7.6"/>
<circle cx="175.3" cy="154" r="7.6"/>
<circle cx="273.4" cy="143.1" r="7.6"/>
<circle cx="273.4" cy="191.2" r="7.6"/>
<circle cx="273.4" cy="215.2" r="7.6"/>
</g>
<!-- layer: 0 -->
<path d="M224.4 123.5l3-.8 .1 1zM231.4 137.1l3.1-.1-.1 1zM199.5 150l3.1 .1-2.9 .9zM252.7 178.9l2.9 1.1-.6 .8zM225.2 199.8l3 .4-.3 1z" fill="#000" stroke="#000" stroke-width=".31"/>
<path d="M265.8 119.8l-38.4 3.4M234.5 137.5l31.4 4.6M199.6 150.5l-16.8 2.4M255.3 180.4l11.6 6.9M228.1 200.7l38.1 12.2" fill="none" stroke="#000" stroke-width=".31"/>
<!-- layer: Notes -->
<path d="M331.6 160.7h1.5M357.6 160.7h2.9" fill="none" stroke="#000" stroke-width=".31"/>
<g font-size="8.5">
<text x="271.2" y="122.2">4</text>
<text x="271.2" y="146.2">2</text>
<text x="172.9" y="157">5</text>
<text x="271.4" y="194.2">1</text>
<text x="271.1" y="218.2">3</text>
<text x="287.3" y="219.5">Stage Combat</text>
<text x="287.3" y="234.5">Arrow Assembly</text>
</g>
<g font-size="4.5">
<text x="299.7" y="125.4">·</text>
<text x="302.7" y="130.5">··</text>
<text x="302.7" y="135.6">··</text>
<text x="302.7" y="140.7">··</text>
<text x="299.7" y="145.9">·</text>
<text x="299.7" y="151">·</text>
<text x="299.7" y="156.1">·</text>
<text x="299.7" y="162.2">·</text>
<text x="299.7" y="167.3">·</text>
<text x="299.7" y="177.5">·</text>
</g>
<g font-size="4.3">
<text x="305.4" y="14.5">PARTS LIST</text>
<text x="222.2" y="21.1">ITEM</text>
<text x="238.6" y="21">QTY</text>
<text x="261.3" y="21.1">PART NAME</text>
<text x="320.2" y="21.1">DESCRIPTION</text>
<text x="383.7" y="21.1">MATERIAL</text>
<text x="226.3" y="27.2">1</text>
<text x="242" y="27.2">1</text>
<text x="252.5" y="27.5">ARROW BODY MK2</text>
<text x="298" y="27.5">----</text>
<text x="374" y="27.5">PLASTIC, OPAQUE</text>
<text x="252.4" y="32.6">V7</text>
<text x="374.1" y="32.6">BLACK</text>
<text x="226.2" y="38.5">2</text>
<text x="242" y="38.5">1</text>
<text x="252.1" y="38.8">NEOPRENE CLAMP</text>
<text x="298" y="38.8">----</text>
<text x="374" y="38.8">PLASTIC, OPAQUE</text>
<text x="252.1" y="43.9">MK2 V4</text>
<text x="374.1" y="44">BLACK</text>
<text x="226.1" y="49.9">3</text>
<text x="241.9" y="49.9">3</text>
<text x="252.3" y="50.1">6-32 HEX NUT</text>
<text x="297.9" y="50.2">MCMASTER PT 90480A007</text>
<text x="374.2" y="50.2">STEEL</text>
<text x="226.2" y="66.3">4</text>
<text x="241.9" y="66.3">3</text>
<text x="252.1" y="71.7">LOW-PROFILE</text>
<text x="252.3" y="66.6">6-32X1/4</text>
<text x="297.9" y="66.6">MCMASTER PT 93615A210</text>
<text x="374.2" y="66.6">STEEL</text>
<text x="252.3" y="76.9">SOCKET HEAD</text>
<text x="252.3" y="82">SCREW</text>
<text x="226.1" y="98.1">5</text>
<text x="242" y="98.2">1</text>
<text x="252.2" y="98.5">CONSUMABLE</text>
<text x="298" y="98.4">----</text>
<text x="374" y="98.4">RUBBER, BLACK</text>
<text x="252.1" y="103.6">RUBBER GRIP</text>
<text x="299.8" y="120.3">To build:</text>
<text x="308.7" y="125.4">Print .stl files for Body and Clamp</text>
<text x="317.9" y="130.5">Layer Height 0.08</text>
<text x="317.8" y="135.6">Ironing on</text>
<text x="318" y="140.7">Supports under hex nut sockets</text>
<text x="308.9" y="145.9">Superglue 6-32 nuts into hex sockets</text>
<text x="308.9" y="151">Cut rectangle of rubber grip</text>
<text x="308.7" y="156.1">Precut holes for screws</text>
<text x="308.7" y="162.2">Install 6-32x screws with</text>
<text x="308.9" y="167.3">Skewer Arrow through rubber grip pointing</text>
<text x="361.8" y="162.2">Allen wrench</text>
<text x="309" y="172.4">towards blade edge</text>
<text x="308.7" y="177.5">Replace rubber grip when worn out</text>
<text x="289.3" y="261.2">B</text>
<text x="301.2" y="268.1">1:1</text>
<text x="386.8" y="268.1">1/3</text>
</g>
<g font-size="3.5">
<text x="287.3" y="210.1">PROJECT</text>
<text x="287.3" y="225.8">TITLE</text>
<text x="286.7" y="254.5">SIZE</text>
<text x="296.8" y="254.7">DRAWN</text>
<text x="328.4" y="254.5">DWG NO</text>
<text x="406" y="254.5">REV</text>
<text x="299.1" y="260.9">Eben Alguire</text>
<text x="287.5" y="267.9">SCALE</text>
<text x="322.1" y="267.9">Property of UIUC Theatre Dept</text>
<text x="372.9" y="267.9">SHEET</text>
</g>
<g font-size="3">
<text x="331.7" y="160.3">1</text>
<text x="358.3" y="160.3">1</text>
<text x="331.6" y="163.2">4</text>
<text x="357.3" y="163.2">16</text>
</g>
</svg>
